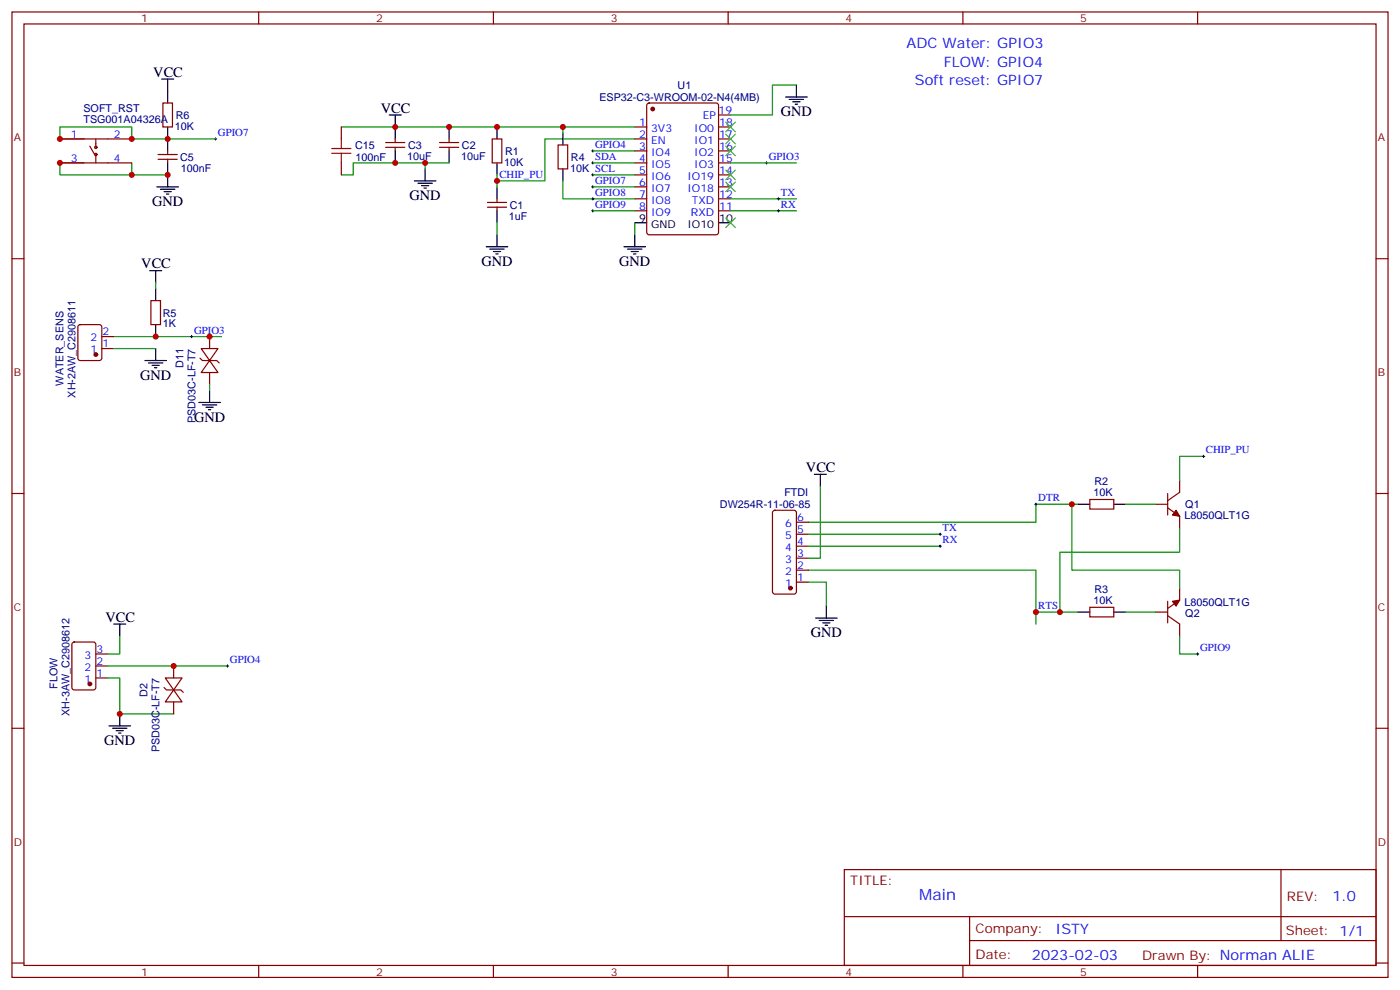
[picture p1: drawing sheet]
<svg xmlns="http://www.w3.org/2000/svg" width="412mm" height="292mm" viewBox="0 0 412 292" stroke-linecap="round" stroke-linejoin="round" font-family="sans-serif">
<g fill="none" stroke="#870000" stroke-width=".35">
<path d="M3.5 3.5h405.4v284.4h-405.4zM7.1 7.1h398.2v277.2h-398.2zM76.2 3.5v3.6M145.3 3.5v3.6M214.5 3.5v3.6M283.6 3.5v3.6M352.8 3.5v3.6M48 30.3h2.8v7.1h-2.8zM100.5 37.4v3.5M187 37.4h3.5M190.7 30.5l.5-.2h19.8l.6 .5 .1 37.6-.5 .7h-20l-.6-.4-.1-37.7zM211.7 33.9h3.5"/>
<path d="M211.7 37.4h3.5M17.6 40.9h21.2M17.6 48h21.2M26.5 43l1.4 2.5M28.2 40.9v2.5M28.2 45.5v2.5M46.6 46.9h5.6M46.6 45.5h5.6M49.4 44.5v1M49.4 46.9v1.1M100.5 48v3.5M113.6 43.4h5.6"/>
<path d="M113.6 42h5.6M116.4 40.9v1.1M116.4 43.4v1.1M129.5 43.4h5.6M129.5 42h5.6M132.3 40.9v1.1M132.3 43.4v1.1M143.6 59.6h5.6M145 40.9h2.8v7.1h-2.8zM146.4 58.6v1M164.4 42.7h2.8v7h-2.8zM187 40.9h3.5"/>
<path d="M187 44.5h3.5M187 48h3.5M187 51.5h3.5M187 55h3.5M187 58.6h3.5M211.7 40.9h3.5M211.7 44.5h3.5M211.7 48h3.5M211.7 51.5h3.5M211.7 55h3.5M211.7 58.6h3.5M3.5 76.2h3.6"/>
<path d="M143.6 61h5.6M146.4 61v1.1M187 62.1h3.5M211.7 62.1h3.5M405.3 76.2h3.6M23.2 95.8l.4-.2h5.7l.6 .4 .1 9.5-.5 .6-5.9 .1-.6-.5-.1-9.4zM30 99.1h3.5M44.4 88.5h2.9v7.1h-2.9zM61.7 99.1v3.6M30 102.7h3.5M58.9 105.5l.7 .7h4.3l.7 .7M59.3 102.7h4.9l-2.5 3.5z"/>
<path d="M61.7 106.2l2.5 3.5h-4.9zM61.7 109.7v3.5M3.5 145.3h3.6M227.8 150.5l.4-.2h5.7l.6 .4 .1 23.6-.5 .6-5.9 .1-.6-.5-.1-23.5zM234.6 157.3h3.5M234.6 153.8h3.5M321 147.1h7.1v2.8h-7.1zM340.4 148.5h3.6M344 149.6l3.5 2.4v3.6M344 145.3v6.4M347.5 141.5v3.5l-3.5 2.5M405.3 145.3h3.6"/>
<path d="M234.6 171.4h3.5M234.6 167.9h3.5M234.6 164.4h3.5M234.6 160.9h3.5M321 178.9h7.1v2.8h-7.1zM344 177.1v6.3M347.5 173.2v3.5l-3.5 2.5M21.4 189.3l.5-.2h5.6l.7 .4v13l-.4 .6-5.9 .1-.7-.5v-12.9zM28.2 199.7h3.5M28.2 196.1h3.5M28.2 192.6h3.5M48.7 199.7h4.9l-2.4 3.5z"/>
<path d="M51.2 196.1v3.6M340.4 180.3h3.6M344 181.3l3.5 2.5v3.5M3.5 214.5h3.6M48.3 202.5l.7 .7h4.3l.7 .7M51.2 203.2l2.4 3.5h-4.9zM51.2 206.7v3.6M405.3 214.5h3.6M248.7 256.1h156.6v28.2h-156.6zM377.3 256.1v20.9M248.7 270h156.5M285.6 277h119.6"/>
<path d="M285.6 270v14.1M3.5 283.6h3.6M76.2 284.3v3.6M145.3 284.3v3.6M214.5 284.3v3.6M283.6 284.3v3.6M352.8 284.3v3.6M405.3 283.6h3.6"/>
<circle cx="28.2" cy="43.4" r=".35"/>
<circle cx="28.2" cy="45.5" r=".35"/>
</g>
<g fill="none" stroke="#000" stroke-width=".35">
<path d="M47.6 23.3h3.6M49.4 23.3v7M49.4 37.4v7.1M114.7 33.9h3.5M116.4 33.9v7M132.3 37.4v3.5M146.4 37.4v3.5M165.8 39.2v3.5M231.4 28.6h6.4M232.5 29.3h4.2M233.5 30h2.2M234.2 30.7h.7"/>
<path d="M234.6 25v3.6M46.2 55h6.4M47.3 55.7h4.2M48.3 56.4h2.1M49 57.2h.7M49.4 48v7M116.4 44.5v3.5M122.1 53.3h6.3M123.1 54h4.3M124.2 54.7h2.1M124.9 55.4h.7M125.2 49.7v3.6"/>
<path d="M132.3 44.5v3.5M146.4 48v3.5M146.4 55v3.6M165.8 49.7v3.6M44.1 79.7h3.5M45.9 79.7v3.6M143.2 72.7h6.4M144.3 73.4h4.2M145.3 74.1h2.2M146 74.8h.8M146.4 62.1v3.5M146.4 69.1v3.6"/>
<path d="M183.8 72.7h6.3M184.9 73.4h4.2M185.9 74.1h2.1M186.6 74.8h.7M187 65.6h3.5M187 69.1v3.6M211.7 65.6h3.5M45.9 85v3.5M45.9 95.6v3.5M42.7 106.2h6.3M43.7 106.9h4.3M44.8 107.6h2.1"/>
<path d="M45.5 108.3h.7M45.9 102.7v3.5M58.6 118.5h6.3M59.6 119.2h4.3M60.7 119.9h2.1M61.7 115v3.5M61.4 120.7h.7M239.9 139.7h3.5M241.7 139.7v3.5M317.5 148.5h3.5M328.1 148.5h3.5M243.4 178.5v3.5"/>
<path d="M33.5 183.8h3.5M35.3 183.8v3.5M240.2 182h6.4M241.3 182.7h4.2M242.4 183.4h2.1M243.1 184.2h.7M317.5 180.3h3.5M328.1 180.3h3.5M32.1 213.8h6.4M33.2 214.5h4.2M34.2 215.2h2.1M34.9 215.9h.7"/>
<path d="M35.3 210.3v3.5"/>
</g>
<g fill="#870000" stroke="#870000" stroke-width=".35">
<path d="M346.4 150.3l1.1 1.7-2.1-.3z"/>
<path d="M345.4 177.1l2.1-.4-1.1 1.8z"/>
<circle cx="192.3" cy="32.1" r=".53"/>
<circle cx="232.8" cy="173.2" r=".53"/>
<circle cx="28.2" cy="104.4" r=".53"/>
<circle cx="26.5" cy="201.4" r=".53"/>
</g>
<g fill="none" stroke="#008700" stroke-width=".35">
<path d="M100.5 37.4h86.5M165.8 37.4v1.8M234.6 25h-7.1v8.9h-12.3M24.7 48h-7.1v3.5h21.2M24.7 40.9h-7.1v-3.5h21.2v3.5h24.7M38.8 48v3.5h10.6M125.2 48v1.7M132.3 48h-28.2v3.5h-3.6M146.4 51.5v3.5M165.8 53.3v5.3h21.2M174.6 44.5h12.4M174.6 48h12.4"/>
<path d="M174.6 51.5h12.4M174.6 55h12.4M187 40.9h-26.5v12.4h-14.1M215.2 58.6h19.4M215.2 48h19.4M146.4 65.6v3.5M174.6 62.1h12.4M187 65.6v3.5M215.2 62.1h19.4M33.5 99.1h31.8M45.9 83.3v1.7M33.5 102.7h12.4"/>
<path d="M61.7 113.2v1.8M354.5 134.4h-7v7.1M238.1 157.3h38.8M241.7 143.2v21.2h-3.6M315.7 148.5h-10.5v5.3h-67.1M317.5 148.5h-1.8v19.4h31.8v5.3M331.6 148.5h8.8M347.5 155.6v7h-35.3v17.7h5.3M238.1 167.9h67.1v12.4h7M238.1 171.4h5.3v7.1M238.1 160.9h38.8M31.7 199.7h3.6v10.6h15.9"/>
<path d="M31.7 196.1h35.3M35.3 187.3v5.3h-3.6M305.2 180.3v3.5M331.6 180.3h8.8M347.5 187.3v5.3h5.3"/>
</g>
<g fill="none" stroke="#000" stroke-width=".29">
<path d="M63.1 40.9h.8M63.5 40.6v.7M146 53.3h.8M146.4 52.9v.7M174.3 58.6h.7M174.3 55h.7M174.3 51.5h.7M174.3 48h.7M174.3 44.5h.7M174.6 44.1v.7M174.6 47.6v.7M174.6 51.2v.7"/>
<path d="M174.6 54.7v.7M174.6 58.2v.7M225.4 48h.7M225.8 47.6v.7M229 58.6h.7M229.3 58.2v.7M174.3 62.1h.7M174.6 61.7v.7M229 62.1h.7M229.3 61.7v.7M56.1 99.1h.7M56.4 98.8v.7"/>
<path d="M354.2 134.4h.7M354.5 134.1v.7M276.6 157.3h.7M276.9 157v.7M304.8 148.5h.7M305.2 148.2v.7M276.6 160.9h.7M276.9 160.5v.7M305.2 179.9v.7M66.7 196.1h.7M67 195.8v.7M304.8 180.3h.7"/>
<path d="M352.4 192.6h.7M352.8 192.3v.7"/>
</g>
<path d="M213.8 36l2.8 2.8M213.8 39.5l2.8 2.8M216.6 36l-2.8 2.8M216.6 39.5l-2.8 2.8M213.8 43l2.8 2.9M213.8 50.1l2.8 2.8M213.8 53.6l2.8 2.8M216.6 43l-2.8 2.9M216.6 50.1l-2.8 2.8M216.6 53.6l-2.8 2.8M213.8 64.2l2.8 2.8M216.6 64.2l-2.8 2.8" fill="none" stroke="#3c3" stroke-width=".35"/>
<path d="M97.7 45.2h5.7M97.7 43.7h5.7M100.5 40.9v2.8M100.5 45.2v2.8" fill="none" stroke="#a10000" stroke-width=".35"/>
<g fill="#c00">
<circle cx="132.3" cy="37.4" r=".88"/>
<circle cx="125.2" cy="48" r=".88"/>
<circle cx="315.7" cy="148.5" r=".88"/>
<circle cx="312.2" cy="180.3" r=".88"/>
<circle cx="146.4" cy="37.4" r=".88"/>
<circle cx="146.4" cy="53.3" r=".88"/>
<circle cx="165.8" cy="37.4" r=".88"/>
<circle cx="38.8" cy="51.5" r=".88"/>
<circle cx="49.4" cy="51.5" r=".88"/>
<circle cx="49.4" cy="40.9" r=".88"/>
<circle cx="45.9" cy="99.1" r=".88"/>
<circle cx="61.7" cy="99.1" r=".88"/>
<circle cx="305.2" cy="180.3" r=".88"/>
<circle cx="116.4" cy="37.4" r=".88"/>
<circle cx="116.4" cy="48" r=".88"/>
<circle cx="51.2" cy="196.1" r=".88"/>
<circle cx="35.3" cy="210.3" r=".88"/>
<circle cx="38.8" cy="40.9" r=".88"/>
<circle cx="17.6" cy="40.9" r=".88"/>
<circle cx="17.6" cy="48" r=".88"/>
</g>
<text font-size="4.6" fill="#00f" x="270.8" y="265.1">Main</text>
<g font-size="4.2" fill="#00f">
<text x="267.1" y="14.1">ADC Water: GPIO3</text>
<text x="278" y="19.8">FLOW: GPIO4</text>
<text x="269.5" y="25">Soft reset: GPIO7</text>
<text x="392.5" y="265.4">1.0</text>
<text x="310.9" y="274.9">ISTY</text>
<text x="304" y="282.7">2023-02-03</text>
</g>
<g font-size="4.2">
<text x="45.2" y="22.6">VCC</text>
<text x="112.2" y="33.2">VCC</text>
<text x="230" y="34.2">GND</text>
<text x="120.6" y="58.9">GND</text>
<text x="44.8" y="60.7">GND</text>
<text x="41.6" y="79">VCC</text>
<text x="141.8" y="78.3">GND</text>
<text x="182.4" y="78.3">GND</text>
<text x="41.3" y="111.8">GND</text>
<text x="57.1" y="124.2">GND</text>
<text x="237.4" y="139">VCC</text>
<text x="31" y="183.1">VCC</text>
<text x="238.8" y="187.7">GND</text>
<text x="30.7" y="219.4">GND</text>
</g>
<g font-size="3.9" fill="#800">
<text x="250.5" y="260.7">TITLE:</text>
<text x="379.1" y="265.4">REV:</text>
<text x="287.4" y="274.9">Company:</text>
<text x="378.7" y="275.5">Sheet: 1/1</text>
<text x="287.4" y="282.6">Date:</text>
<text x="336.4" y="282.7">Drawn By: Norman ALIE</text>
</g>
<g font-size="3.2" fill="#800">
<text x="41.6" y="6.5">1</text>
<text x="110.8" y="6.5">2</text>
<text x="179.9" y="6.5">3</text>
<text x="249.1" y="6.5">4</text>
<text x="318.2" y="6.5">5</text>
<text x="4.1" y="41.6">A</text>
<text x="405.9" y="41.6">A</text>
<text x="4.1" y="110.8">B</text>
<text x="405.9" y="110.8">B</text>
<text x="4.1" y="179.9">C</text>
<text x="405.9" y="179.9">C</text>
<text x="4.1" y="249.1">D</text>
<text x="405.9" y="249.1">D</text>
<text x="41.6" y="287.3">1</text>
<text x="110.8" y="287.3">2</text>
<text x="179.9" y="287.3">3</text>
<text x="249.1" y="287.3">4</text>
<text x="318.2" y="287.3">5</text>
</g>
<g font-size="3.2" fill="#000080">
<text x="176.6" y="29.7">ESP32-C3-WROOM-02-N4(4MB)</text>
<text x="199.6" y="26.1">U1</text>
<text x="24.6" y="33.1">SOFT_RST</text>
<text x="51.8" y="35">R6</text>
<text x="24.6" y="36.1">TSG001A04326A</text>
<text x="51.5" y="38.2">10K</text>
<text x="53.1" y="47.4">C5</text>
<text x="104.6" y="43.8">C15</text>
<text x="104.7" y="47.4">100nF</text>
<text x="119.9" y="47">10uF</text>
<text x="120.2" y="43.8">C3</text>
<text x="135.8" y="47">10uF</text>
<text x="136.1" y="43.8">C2</text>
<text x="148.8" y="45.6">R1</text>
<text x="168.2" y="47.3">R4</text>
<text x="53.3" y="50.5">100nF</text>
<text x="148.5" y="48.8">10K</text>
<text x="167.9" y="50.6">10K SCL</text>
<text x="149.9" y="64.7">1uF</text>
<text x="150.2" y="61.5">C1</text>
<text x="48" y="93.2">R5</text>
<text x="48" y="96.4">1K</text>
<text x="18.7" y="113.5" transform="rotate(-90 18.7 113.5)">WATER_SENS</text>
<text x="54" y="108.3" transform="rotate(-90 54 108.3)">D11</text>
<text x="22.2" y="117.1" transform="rotate(-90 22.2 117.1)">XH-2AW_C2908611</text>
<text x="57.6" y="124.6" transform="rotate(-90 57.6 124.6)">PSD03C-LF-T7</text>
<text x="322.4" y="142.8">R2</text>
<text x="212.1" y="149.7">DW254R-11-06-85</text>
<text x="231" y="146">FTDI</text>
<text x="322.2" y="146.1">10K</text>
<text x="349.1" y="149.7">Q1</text>
<text x="348.9" y="152.9">L8050QLT1G</text>
<text x="322.2" y="177.8">10K</text>
<text x="322.4" y="174.6">R3</text>
<text x="348.9" y="178.4">L8050QLT1G</text>
<text x="349.1" y="181.6">Q2</text>
<text x="16.9" y="202.8" transform="rotate(-90 16.9 202.8)">FLOW</text>
<text x="43.5" y="205.3" transform="rotate(-90 43.5 205.3)">D2</text>
<text x="20.5" y="210.8" transform="rotate(-90 20.5 210.8)">XH-3AW_C2908612</text>
<text x="47" y="221.6" transform="rotate(-90 47 221.6)">PSD03C-LF-T7</text>
</g>
<g font-size="3.2" fill="#00f">
<text x="207" y="34.9">EP</text>
<text x="211.7" y="33.5">19</text>
<text x="20.9" y="40.6">1</text>
<text x="33.5" y="40.6">2</text>
<text x="64.2" y="40">GPIO7</text>
<text x="188.3" y="40.6">2</text>
<text x="188.3" y="37">1</text>
<text x="191.8" y="38.8">3V3</text>
<text x="204.5" y="38.8">IO0</text>
<text x="211.8" y="37">18</text>
<text x="211.8" y="40.6">17</text>
<text x="20.9" y="47.6">3</text>
<text x="33.5" y="47.6">4</text>
<text x="175.3" y="47.1">SDA</text>
<text x="175.3" y="43.6">GPIO4</text>
<text x="188.3" y="47.6">4</text>
<text x="188.3" y="44.1">3</text>
<text x="191.8" y="45.9">IO4</text>
<text x="191.8" y="42.3">EN</text>
<text x="204.5" y="42.3">IO1</text>
<text x="204.5" y="45.9">IO2</text>
<text x="211.8" y="44.1">16</text>
<text x="211.8" y="47.6">15</text>
<text x="226.5" y="47.1">GPIO3</text>
<text x="147.1" y="52.4">CHIP_PU</text>
<text x="188.3" y="51.2">5</text>
<text x="191.8" y="52.9">IO6</text>
<text x="191.8" y="49.4">IO5</text>
<text x="202.5" y="52.9">IO19</text>
<text x="204.5" y="49.4">IO3</text>
<text x="211.8" y="51.2">14</text>
<text x="175.3" y="54.2">GPIO7</text>
<text x="175.3" y="57.7">GPIO8</text>
<text x="188.3" y="58.2">7</text>
<text x="188.3" y="54.7">6</text>
<text x="191.8" y="60">IO8</text>
<text x="191.8" y="56.4">IO7</text>
<text x="202.5" y="56.4">IO18</text>
<text x="203.8" y="60">TXD</text>
<text x="211.8" y="54.7">13</text>
<text x="211.8" y="58.2">12</text>
<text x="230" y="57.7">TX</text>
<text x="175.3" y="61.2">GPIO9</text>
<text x="188.3" y="61.7">8</text>
<text x="191.8" y="63.5">IO9</text>
<text x="203.5" y="63.5">RXD</text>
<text x="211.8" y="61.7">11</text>
<text x="230" y="61.2">RX</text>
<text x="26.7" y="100.5">2</text>
<text x="30.2" y="98.8">2</text>
<text x="57.1" y="98.2">GPIO3</text>
<text x="26.7" y="104.1">1</text>
<text x="30.2" y="102.3">1</text>
<text x="355.2" y="133.5">CHIP_PU</text>
<text x="305.9" y="147.6">DTR</text>
<text x="231.3" y="155.2">6</text>
<text x="234.8" y="153.5">6</text>
<text x="231.3" y="158.8">5</text>
<text x="234.8" y="160.5">4</text>
<text x="234.8" y="157">5</text>
<text x="277.6" y="156.5">TX</text>
<text x="277.6" y="160">RX</text>
<text x="231.3" y="165.8">3</text>
<text x="231.3" y="162.3">4</text>
<text x="234.8" y="167.6">2</text>
<text x="234.8" y="164">3</text>
<text x="231.3" y="172.9">1</text>
<text x="231.3" y="169.3">2</text>
<text x="234.8" y="171.1">1</text>
<text x="305.9" y="179.4">RTS</text>
<text x="353.5" y="191.7">GPIO9</text>
<text x="24.9" y="197.6">2</text>
<text x="24.9" y="194">3</text>
<text x="28.4" y="195.8">2</text>
<text x="28.4" y="192.3">3</text>
<text x="67.7" y="195.3">GPIO4</text>
<text x="24.9" y="201.1">1</text>
<text x="28.4" y="199.3">1</text>
</g>
<g font-size="3.2">
<text x="188.3" y="65.3">9</text>
<text x="211.8" y="65.3">10</text>
<text x="191.8" y="67">GND</text>
<text x="202.5" y="67">IO10</text>
</g>
</svg>
